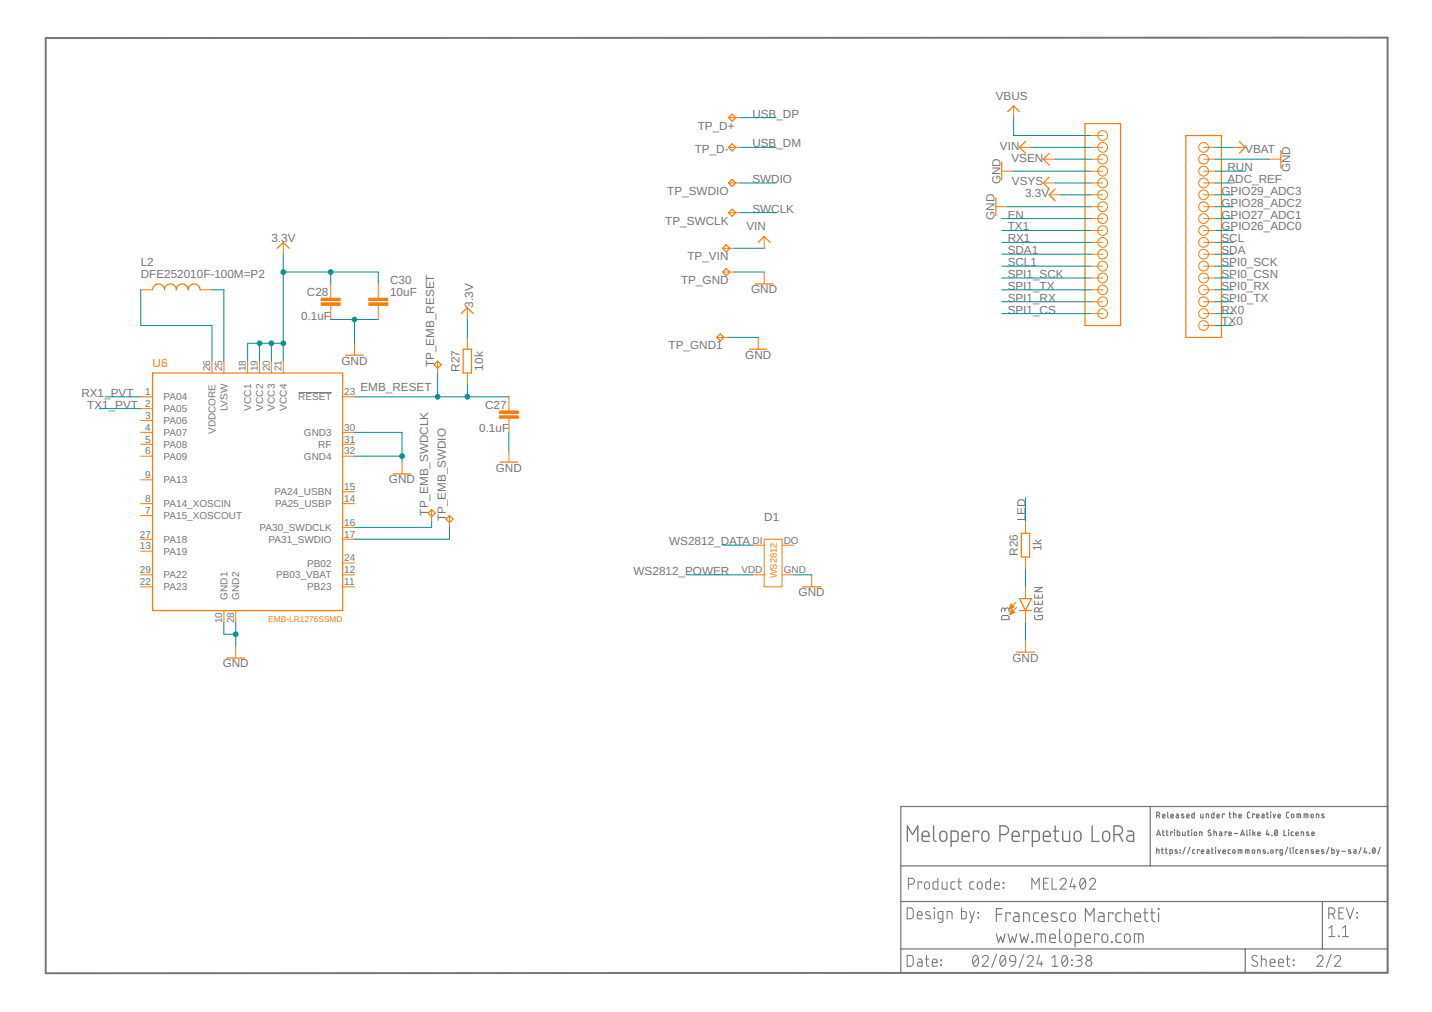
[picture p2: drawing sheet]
<svg xmlns="http://www.w3.org/2000/svg" width="297mm" height="210mm" viewBox="0 0 297 210" stroke-linecap="round" stroke-linejoin="round" font-family="sans-serif">
<g fill="none" stroke="#757575" stroke-width=".28">
<path d="M188.2 174.5v-3.2l1.1 1.8 1.1-1.8v3.2M191.3 173.5h1.4a.75 .75 0 0 0-.5-1.1 .75 .75 0 0 0-.9 .7v1.1l.2 .2 1.2 .1M193.7 171.3v2.9l.2 .2 .3 .1M195.1 172.7a.72 .72 0 0 1 .8-.3 .72 .72 0 0 1 .5 .7v.7a.72 .72 0 0 1-.7 .7 .72 .72 0 0 1-.8-.7zM197.3 174.5l1.2-.1 .2-.2v-1.3a.51 .51 0 0 0-.5-.5h-.9v3.2M199.6 173.5h1.4a.74 .74 0 0 0-.5-1.1 .74 .74 0 0 0-.9 .7v1.1l.2 .2 1.2 .1M203 172.7v-.3h-1.1v2.1M203.8 172.7a.72 .72 0 0 1 .8-.3 .72 .72 0 0 1 .5 .7v.7a.71 .71 0 0 1-.7 .7 .71 .71 0 0 1-.7-.7zM207.4 173.1a1.64 1.64 0 0 0 1.6-.3 .9 .9 0 0 0 .1-1 .9 .9 0 0 0-.8-.5h-.9v3.2M210 173.5h1.4a.75 .75 0 0 0-.5-1.1 .75 .75 0 0 0-.9 .7v.9l.2 .4 1.2 .1M213.4 172.7v-.3h-1.1v2.1M214.1 174.5h1.1l.4-.3v-1.3l-.4-.5h-1.1v3.2"/>
<path d="M216.4 173.5h1.4a.74 .74 0 0 0-.4-1.1 .74 .74 0 0 0-1 .7l.1 1.1 .1 .2 1.2 .1M218.5 172.4h1.1M218.9 171.3v2.9l.2 .2 .5 .1M220.4 172.4l.1 1.8 .2 .2 .3 .1h.9v-2.1M222.9 172.7a.72 .72 0 0 1 .8-.3 .72 .72 0 0 1 .5 .7v.7a.71 .71 0 0 1-.7 .7 .71 .71 0 0 1-.7-.7zM226.5 171.3v3.2h1.5M228.9 172.7a.72 .72 0 0 1 .8-.3 .72 .72 0 0 1 .5 .7v.7a.72 .72 0 0 1-.8 .7 .72 .72 0 0 1-.7-.7zM231.1 173.1a1.56 1.56 0 0 0 1.5-.3 .89 .89 0 0 0 .2-1 .89 .89 0 0 0-.8-.5h-.9v3.2M232.2 173.1l.7 1.4M233.9 172.4h.9l.3 .4v1.7h-.8a.62 .62 0 0 1-.6-.6 .62 .62 0 0 1 .6-.6h.8"/>
</g>
<g fill="none" stroke="#757575" stroke-width=".21">
<path d="M61.9 81.4h6.9M207.9 127.8l1.1-.1 .3 .2v.6h-1.5zM208.4 126.5a.43 .43 0 0 1 .5-.4 .43 .43 0 0 1 .4 .4v.5M208.4 126.8v-.4a.35 .35 0 0 0-.3-.3 .35 .35 0 0 0-.3 .3v.6M214.6 127.7v.5l.3 .3h1.1l.2-.2v-.6h-.9v.2M214.6 123.3v.7h1.6v-.7M214.6 124.7v.6h1.6v-.6M214.6 121.8h1.6l-1.6 .9h1.6M215.3 123.5v.5M215.3 124.8v.5M215.5 126.9v-.4a.44 .44 0 0 0-.4-.5 .44 .44 0 0 0-.5 .5v.4h1.6M216.2 126l-.7 .4"/>
<path d="M188.2 198.2a1.14 1.14 0 0 1 1.1 .2l.1 .4-.1 1.4-.3 .2h-.8zM188.2 188.3h.8l.4 .4v1.4l-.4 .4-.8 .1zM188.4 183.4h.7a.62 .62 0 0 0 .6-.6 .62 .62 0 0 0-.6-.6h-.7v2.2M190.3 189.8h1a.52 .52 0 0 0-.4-.7 .52 .52 0 0 0-.6 .5l.1 .9 .9 .1M190.4 198.9h.6l.2 .3 .1 1.2h-.6a.43 .43 0 0 1-.4-.4 .43 .43 0 0 1 .4-.4h.6M191.2 183.2v-.3h-.8v1.5M191.9 183.1l.5-.2a.87 .87 0 0 1 .1 1.5h-.5l-.2-.3zM191.9 198.9h.8M192.2 198.2v2l.5 .2M192.9 189.2l-.6-.1-.3 .2 .1 .3 .9 .4v.5a.79 .79 0 0 1-1 0M193.4 199.7h1a.52 .52 0 0 0-.4-.8 .52 .52 0 0 0-.6 .5l.1 .9 .9 .1M193.7 188.3l.2 .1z"/>
<path d="M193.8 189.1v1.5M194.5 182.2v2.2h-.7l-.3-.2v-1.1l.4-.2h.6M195.2 199.1l.1 .1zM195.4 182.9l.1 1.3 .3 .2h.6v-1.5M195.6 190.6h-.6l-.4-.2v-1.1l.2-.2h.8v1.9l-.3 .3h-.6M196.5 190.6v-1.5l.9 .1 .1 1.4M198.1 182.9h-.6l-.2 .4v.9l.3 .2h.5M198.6 182.9h.8M198.9 182.2v2l.5 .2M199.5 188.3v2.3l.7-.1 .2-.1v-1.1l-.3-.2h-.6M201.1 189.1l.5 1.5M202 198.3l.2-.1a.94 .94 0 0 1 .8 1.4l-.1 .3a.54 .54 0 0 1-.5 .5 .54 .54 0 0 1-.6-.5v-.9z"/>
<path d="M202 182.9h-.6l-.2 .4v.9l.3 .2h.5M202.1 189.1l-.7 2.2h-.3M202.8 183.1l.5-.2a.87 .87 0 0 1 .2 1.5h-.5l-.3-.3zM202.9 198.7l-1 1.2M202.9 190.3l.1 .1zM202.9 189.3l.1 .1zM203.8 198.7a.63 .63 0 0 1 .8-.5 .63 .63 0 0 1 .2 1l-1 1.2h1.2M205.5 182.2v2.2h-.8l-.2-.2v-1.1l.4-.2h.6M206.3 183.7h1a.53 .53 0 0 0-.4-.8 .53 .53 0 0 0-.6 .5l.1 .9 .9 .1M206.7 197.9l-1 2.8M207.7 198.3l.1-.1a.94 .94 0 0 1 .8 1.4v.3a.55 .55 0 0 1-.6 .5 .55 .55 0 0 1-.5-.5l-.1-.9zM208.1 183.1l.1 .1z"/>
<path d="M208.1 184.1l.1 .1zM208.5 198.7l-1 1.2M209.7 198.3l.5-.1 .5 .4v.8h-.8a.62 .62 0 0 1-.5-.5 .62 .62 0 0 1 .3-.6zM210.7 199.4l-.3 .7-.7 .3M212.4 197.9l-1 2.8M213.1 198.7a.63 .63 0 0 1 .9-.5 .63 .63 0 0 1 .1 1l-1 1.2h1.2M214 184.4v-2.2l.8 1.2 .8-1.2v2.2M215.6 198.2l-.5 1.7h1.2M216 199.4v1M216.5 183.2h.7M217.5 182.2h-1v2.2h1M218.2 198.7l.6-.5v2.2"/>
<path d="M218.2 182.2v2.2h1M219.9 182.6a.63 .63 0 0 1 .9-.4 .63 .63 0 0 1 .2 1l-1.1 1.2h1.3M220.5 198.3l.2-.1a.94 .94 0 0 1 .8 1.4l-.1 .3a.55 .55 0 0 1-.5 .5 .55 .55 0 0 1-.6-.5l-.1-.9zM221.4 198.7l-1.1 1.2M222.3 199.1l.1 .1zM222.4 182.2l-.5 1.7h1.3M222.8 183.4v1M223.2 198.2h.7a.51 .51 0 0 1 .6 .5 .51 .51 0 0 1-.6 .5h-.4M223.8 199.2a.62 .62 0 0 1 .7 .6 .62 .62 0 0 1-.7 .6h-.6M224.2 182.3l.2-.1a.93 .93 0 0 1 .8 1.4l-.1 .2a.54 .54 0 0 1-.5 .6 .54 .54 0 0 1-.6-.6v-.8zM225.1 182.6l-1 1.3M226 182.6a.63 .63 0 0 1 .9-.4 .63 .63 0 0 1 .2 1l-1.1 1.2h1.2"/>
<path d="M260.8 198.4a.57 .57 0 0 0-.9-.1 .57 .57 0 0 0 0 .8l.7 .4a.56 .56 0 0 1 .1 .8 .56 .56 0 0 1-.9 0l-.2-.2M261.6 198.9h.8l.2 .3v1.2M261.6 198.2v2.2M263.5 199.7h1a.53 .53 0 0 0-.4-.8 .53 .53 0 0 0-.6 .5l.1 .9 .9 .1M265.2 199.7h1a.52 .52 0 0 0-.3-.8 .52 .52 0 0 0-.7 .5l.1 .9 .9 .1M266.8 198.9h.8M267.1 198.2v1.8l.2 .4h.3M268.3 199.1l.1 .1zM273.2 198.7a.62 .62 0 0 1 .9-.5 .62 .62 0 0 1 .1 1l-1 1.2h1.2M275.6 189.6h.7a.62 .62 0 0 0 .6-.7 .62 .62 0 0 0-.6-.6h-.7v2.3M275.6 192.5l.7-.5v2.3M275.6 194.3h1.3"/>
<path d="M276.1 197.9l-1 2.8M276.4 189.6l.5 1M276.8 198.7a.62 .62 0 0 1 .9-.5 .62 .62 0 0 1 .2 1l-1.1 1.2h1.3M277.6 194.1l.1 .2zM277.7 189.3h.8M278.5 194.3h1.2M278.5 192.5l.6-.5v2.3M278.7 188.3h-1v2.3h1M279.3 188.3l.7 2.3 .8-2.3M281.5 189.3l.1 .1zM281.5 190.3l.1 .1zM195.2 200.1l.1 .1z"/>
<path d="M218.2 200.4h1.3M222.3 200.1l.1 .1zM268.3 200.1l.1 .1z"/>
<circle cx="225.9" cy="198.7" r=".5"/>
<circle cx="225.9" cy="199.8" r=".63"/>
</g>
<path d="M9.5 7.9l278.3-.1v194l-278.3 .1z" fill="none" stroke="#757575" stroke-width=".4"/>
<path d="M186.9 167.3h100.9v34.5h-100.9zM186.9 179.6h100.9M238.6 167.3v12.3M186.9 187h100.9M186.9 196.8h100.9M258.3 196.8v5M274.3 187v9.8" fill="none" stroke="#757575" stroke-width=".25"/>
<g fill="none" stroke="#757575" stroke-width=".23">
<path d="M239.9 169.1l.6-.1v-.4l-.6-.1v1.1M239.9 176.3h.5v.7M239.9 175.9v1.1M239.9 173.3l.4-1.1 .4 1.1M240 173h.6M240.3 169.1l.3 .5M240.9 176.3h.4M241 175.9v.9l.3 .2M241.1 172.6h.4M241.1 169.2h.6a.28 .28 0 0 0-.2-.3 .28 .28 0 0 0-.4 .2l.1 .5h.5M241.2 172.2v.9l.3 .2M241.7 176.3h.4"/>
<path d="M241.9 175.9v.9l.2 .2M241.9 172.6h.4M242 172.2v1l.3 .1M242.2 168.5v.9l.2 .2M242.7 177l.5-.1-.1-.6h-.4v1.1M242.9 169.2h.5a.28 .28 0 0 0-.2-.3 .28 .28 0 0 0-.3 .2l.1 .5h.4M243.2 172.7v-.1h-.4v.7M243.6 172.2h.1M243.6 172.6v.7M244 168.8l.4 .2 .1 .6-.5-.1 .1-.3h.4M244.2 176.3h-.4l-.1 .1 .5 .3v.2l-.5 .1M244.2 172.2v1.1h.4l.1-.6-.5-.1"/>
<path d="M244.8 176.3h.1M244.8 176.8h.1M245.3 172.6v.5l.2 .2h.3v-.7M245.5 168.9l-.3-.1-.1 .2 .5 .4v.1l-.5 .1M245.9 175.7l-.6 1.4M246.1 169.2h.6a.27 .27 0 0 0-.2-.3 .27 .27 0 0 0-.4 .2l.1 .5h.5M246.3 172.6h.4M246.4 172.2l.1 1 .2 .1M246.8 175.7l-.5 1.4M247.2 172.2h.1M247.2 172.6v.7M247.7 168.5v1.1h-.4l-.1-.6 .5-.2"/>
<path d="M247.8 172.6h.2l.2 .1-.1 .6-.4-.1zM247.8 176.3h-.3l-.1 .1v.5l.4 .1M248.8 176.4v-.1h-.4v.7M248.8 173.3v-.7l.5 .1v.6M249 168.8v.6l.2 .2h.4v-.8M249.2 176.6h.5a.27 .27 0 0 0-.2-.3 .27 .27 0 0 0-.3 .2l.1 .5h.4M250.2 169.6v-.8l.5 .2v.6M250.3 176.3h.4l.1 .1v.6h-.4l-.1-.3 .5-.1M251.2 172.3l-.4-.1-.2 .2 .5 .4a.31 .31 0 0 1 0 .5 .31 .31 0 0 1-.5-.1M251.3 176.3h.4M251.4 175.9v.9l.3 .2M251.8 172.6l.5 .1v.6"/>
<path d="M251.8 172.2v1.1M251.8 168.5v1.1h-.4l-.1-.6 .5-.2M252.1 175.9h.1M252.1 176.3v.7M252.4 169.2h.5a.27 .27 0 0 0-.1-.3 .27 .27 0 0 0-.4 .2l.1 .4 .4 .1M252.6 176.3l.3 .7 .3-.7M253 172.6h.3l.1 .1v.6h-.4l-.1-.3 .5-.1M253.7 176.6h.5a.28 .28 0 0 0-.2-.3 .28 .28 0 0 0-.3 .2l.1 .5h.4M254 169v-.2h-.4v.8M254.5 172.7v-.1h-.4v.7M254.9 172.9h.5a.27 .27 0 0 0-.2-.3 .27 .27 0 0 0-.3 .2v.4l.5 .1M254.9 168.8h.4"/>
<path d="M255.1 168.5v.9l.2 .2M255.2 176.3h-.4l-.1 .1 .1 .5 .4 .1M255.7 176.4l.2-.1 .3 .1v.5l-.2 .1-.3-.1zM255.9 168.8l.4 .2 .1 .6M255.9 168.5v1.1M256 172.9h.8M256.9 177v-.7h.7v.7M257 169.2h.5a.27 .27 0 0 0-.2-.3 .27 .27 0 0 0-.3 .2v.4l.5 .1M257.2 176.3v.7M257.3 173.3l.4-1.1 .4 1.1M257.5 173h.5M258.3 177v-.7h.7l.1 .7"/>
<path d="M258.6 172.2v.9l.2 .2M258.7 176.3v.7M259.2 172.2h.1M259.2 168.5h-.3l-.2 .2 .1 .8 .4 .1M259.3 172.6v.7M259.8 176.3l.4 .1v.5l-.1 .1-.3-.1zM259.9 172.2v1.1M260.1 172.8l.3 .5M260.2 169v-.2h-.4v.8M260.4 172.6l-.5 .3M260.6 169.2h.6a.28 .28 0 0 0-.2-.3 .28 .28 0 0 0-.4 .2l.1 .5h.5M260.9 177v-.7h.5v.7"/>
<path d="M260.9 172.9h.5a.27 .27 0 0 0-.2-.3 .27 .27 0 0 0-.3 .2l.1 .5h.4M261.8 168.8l.4 .2v.6l-.5-.1 .1-.3h.4M262.4 176.3h-.3l-.1 .1 .5 .3v.2l-.5 .1M262.7 168.8h.4M262.8 168.5v.9l.3 .2M262.9 172.2l-.3 .9h.7M263.1 177h.1M263.1 172.8v.5M263.5 168.5h.1M263.6 168.8v.8M263.7 176.3l.4 .1v.5l-.2 .1-.3-.1zM263.8 173.3h.1"/>
<path d="M264.1 168.8l.2 .8 .3-.8M264.5 172.2h.2a.61 .61 0 0 1 .3 .6 .61 .61 0 0 1-.4 .5l-.2-.6zM264.9 172.4l-.5 .7M265.1 176.4v-.1h-.4v.7M265.1 169.2h.5a.28 .28 0 0 0-.2-.3 .28 .28 0 0 0-.3 .2l.1 .5h.4M266 177l-.5-.1 .1-.6h.4v.9l-.1 .2h-.3M266.3 172.2v1.1h.5M267.1 175.7l-.5 1.4M267.3 172.2h.1M267.3 172.6v.7M267.4 168.5h-.4l-.2 .2 .1 .8 .5 .1M267.6 175.9v.9l.2 .2"/>
<path d="M268 168.9h.3l.1 .2-.2 .5-.3-.2zM268.2 175.9h.1M268.2 176.3v.7M268.3 172.6h-.4l-.1 .1v.5l.5 .1M268.8 172.9h.5a.27 .27 0 0 0-.2-.3 .27 .27 0 0 0-.3 .2v.4l.5 .1M269 169.6v-.8l.8 .2v.6M269.2 176.3h-.3l-.1 .1v.5l.4 .1M269.4 168.8v.8M269.7 176.6h.5a.27 .27 0 0 0-.1-.3 .27 .27 0 0 0-.4 .2l.1 .5h.4M269.9 173.3v-.7l.5 .1v.6M270.5 169.6v-.8l.8 .2v.6M270.8 177v-.7h.5l.1 .7"/>
<path d="M270.9 168.8v.8M271.5 172.6h-.3l-.2 .1 .5 .4v.1h-.5M271.9 169l.2-.1 .3 .1v.5l-.2 .1-.3-.1zM272.1 172.9h.5a.27 .27 0 0 0-.2-.3 .27 .27 0 0 0-.3 .2v.4l.5 .1M272.4 176.3h-.3l-.2 .1 .6 .3v.2l-.6 .1M273 176.6h.6a.28 .28 0 0 0-.2-.3 .28 .28 0 0 0-.4 .2l.1 .5h.5M273 169.6v-.8l.5 .2 .1 .6M274.6 176.3h-.3l-.2 .1 .5 .3v.2l-.5 .1M274.6 168.9l-.3-.1-.1 .2 .5 .4v.1l-.5 .1M275.7 175.7l-.6 1.4M276.2 175.9v1.1h.4l.1-.7h-.5M277.3 176.3l.2 .7"/>
<path d="M277.8 176.3l-.4 1.1h-.1M278.3 176.6h.8M280.1 176.3h-.3l-.1 .1 .5 .3v.2l-.5 .1M280.8 176.3h.4l.1 .1v.6h-.4l-.1-.3 .5-.1M282.4 175.7l-.5 1.4M283.2 175.9l-.3 .9h.6M283.4 176.5v.5M284.1 177h.1M284.8 175.9h.1a.58 .58 0 0 1 .4 .5 .58 .58 0 0 1-.4 .6l-.3-.6zM285.2 176.1l-.5 .7M286.3 175.7l-.5 1.4M206.7 189.6h1.2"/>
<path d="M206.7 193.7l.4 1.8 .5-1.2 .4 1.2 .5-1.8M207.9 188.4h-1.2v2.7M209.1 193.7l.5 1.8 .4-1.2 .5 1.2 .4-1.8M209.5 189.6v-.3h-.8v1.8M210.3 189.3l.8 .1 .3 .4v1.3h-.7a.53 .53 0 0 1-.5-.5 .53 .53 0 0 1 .5-.5h.7M211.6 193.7l.4 1.8 .4-1.2 .5 1.2 .5-1.8M212.3 191.1v-1.8h.8l.4 .3v1.5M214.1 195.3h.1v.2h-.1zM215.1 195.5v-1.8l1.6 .1 .2 1.7M215.4 189.3l-.7 .1-.3 .4 .1 1.2 .9 .1M216 193.7v1.8M216.1 190.2h1.2a.63 .63 0 0 0-.4-.8 .63 .63 0 0 0-.8 .5l.2 1.1 1 .1"/>
<path d="M217.7 194.6h1.2a.62 .62 0 0 0-.4-.9 .62 .62 0 0 0-.8 .6l.2 1.1 1 .1M219.2 189.5l-.8-.1-.3 .3 .3 .4 .8 .4 .1 .2-.1 .3a.96 .96 0 0 1-1.1 0M219.8 192.8v2.3l.1 .3 .3 .1M221.1 193.9l.3-.2 .6 .2 .1 1a.6 .6 0 0 1-.6 .6 .6 .6 0 0 1-.6-.6zM221.1 189.3l-.7 .1-.3 .4v1.1l.3 .2h.7M222 189.5l.6-.2a1.01 1.01 0 0 1 0 1.8h-.2a.55 .55 0 0 1-.5-.6zM223 195.5h.8l.4-.3-.1-1.4-1.1-.1v2.7M225 194.6h1.2a.62 .62 0 0 0-.4-.9 .62 .62 0 0 0-.8 .6l.1 1.1 1.1 .1M225.1 191.1v-2.7l1 1.5 .8-1.5v2.7M227.9 194v-.3h-.8v1.8M228 189.3l.7 .1 .3 .4v1.3h-.7a.53 .53 0 0 1-.5-.5 .53 .53 0 0 1 .5-.5h.7M228.7 193.9l.4-.2 .5 .2 .2 1a.6 .6 0 0 1-.6 .6 .6 .6 0 0 1-.6-.6z"/>
<path d="M230.5 195.3h.2v.2h-.2zM230.9 189.6v-.3h-.9v1.8M232.5 189.3l-.9 .2a1.53 1.53 0 0 0-.1 1.4l.3 .2h.7M232.5 193.7h-.7l-.3 .4v1l.1 .3 .9 .1M233.3 189.3h.8l.4 .3v1.5M233.3 188.4v2.7M233.4 193.9l.3-.2 .6 .2 .1 1a.6 .6 0 0 1-.6 .6 .6 .6 0 0 1-.6-.6zM235.3 195.5v-1.8h1.4l.3 .1 .1 .3v1.4M235.4 190.2h1.2a.63 .63 0 0 0-.4-.9 .63 .63 0 0 0-.8 .6l.1 1.1 1.1 .1M236.2 193.7v1.8M237.2 189.3h.9M237.5 188.4v2.5l.6 .2"/>
<path d="M238.7 189.3h.9M239 188.4v2.5l.2 .2h.4M240.3 188.4h.1v.2h-.1zM240.3 189.3v1.8"/>
</g>
<g fill="none" stroke="#f57c10" stroke-width=".25">
<path d="M151.1 30.6l.8-.8 .7 .8-.7 .7zM151.9 23.7l.7 .7-.7 .7-.8-.7zM151.9 37.2l.7 .8-.7 .7-.8-.7zM207.8 33.6v3.7M209 23.2l1.2-1.3 1.3 1.3M212.7 29.3l-1.2 1.3 1.2 1.2M217.6 36.7l-1.2 1.3 1.2 1.2M217.6 31.8l-1.2 1.2 1.2 1.2M218.9 39.2l-1.3 1.2 1.3 1.3M225 25.6h7.4v41.9h-7.4zM246 28.1h7.4v41.9h-7.4zM257.1 29.3l1.2 1.3-1.2 1.2"/>
<path d="M265.7 31.2v3.7M57.5 51.5l1.3-1.2 1.2 1.2M149.9 51.5l.7-.7 .8 .7-.8 .7zM149.9 56.4l.7-.7 .8 .7-.8 .8zM151.9 43.4l.7 .7-.7 .8-.8-.8zM156.7 58.9h3.7M157.3 50.3l1.2-1.3 1.2 1.3M206.6 41v3.7M31.6 60.1a1.24 1.24 0 0 1 1.3-1.2 1.24 1.24 0 0 1 1.2 1.2 1.23 1.23 0 0 1 1.2-1.2 1.23 1.23 0 0 1 1.3 1.2 1.24 1.24 0 0 1 1.2-1.2 1.24 1.24 0 0 1 1.3 1.2 1.23 1.23 0 0 1 1.2-1.2 1.23 1.23 0 0 1 1.2 1.2M31.6 77.4h39.5v49.2h-39.5zM71.7 73.7h3.7M90.8 74.9l.7 .7-.7 .8-.8-.8z"/>
<path d="M95.7 65l1.2-1.2 1.3 1.2M96.1 72.4h1.7v5h-1.7zM148.7 70l.7-.8 .7 .8-.7 .7zM155.4 72.4h3.7M81.5 98.3h3.7M103.7 95.8h3.7M89.5 105.7l.8 .7-.8 .8-.7-.8zM92.5 107.7l.7-.8 .8 .8-.8 .7zM211.9 110.6h1.7v4.9h-1.7zM47.1 136.5h3.6M166.5 121.7h3.7M210.9 135.3h3.7"/>
<path d="M211.5 124.2h2.5l-1.3 2.4zM211.5 126.6h2.5"/>
</g>
<g fill="none" stroke="#f57c10" stroke-width=".21">
<path d="M151.1 38h2.5M151.1 30.6h2.5M151.1 24.4h2.5M207.8 35.5h2.4M210.2 21.9v2.5M211.5 30.6h2.5M216.4 38h2.5M216.4 33h2.5M226.3 38h2.4M226.3 33h2.4M226.3 30.6h2.4M226.3 35.5h2.4"/>
<path d="M226.3 28.1h2.4M249.7 38h2.4M249.7 33h2.4M249.7 30.6h2.4M249.7 35.5h2.4M255.8 30.6h2.5M263.2 33h2.5M58.8 50.3v2.4M68.6 58.9v2.9M78.5 58.9v2.9M149.9 51.5h2.5M149.9 56.4h2.5"/>
<path d="M151.1 44.1h2.5M158.5 49v2.5M158.5 56.4v2.5M206.6 42.9h2.4M217.6 40.4h2.5M226.3 40.4h2.4M226.3 57.7h2.4M226.3 55.2h2.4M226.3 52.7h2.4M226.3 50.3h2.4M226.3 47.8h2.4M226.3 45.3h2.4"/>
<path d="M226.3 42.9h2.4M249.7 40.4h2.4M249.7 57.7h2.4M249.7 55.2h2.4M249.7 52.7h2.4M249.7 50.3h2.4M249.7 47.8h2.4M249.7 45.3h2.4M249.7 42.9h2.4M29.2 60.1h2.4M41.5 60.1h2.5M44 74.9v2.5"/>
<path d="M46.4 74.9v2.5M51.4 74.9v2.5M53.8 74.9v2.5M56.3 74.9v2.5M58.8 74.9v2.5M68.6 63.3v3M73.5 71.2v2.5M78.5 63.3v3M90.8 74.9v2.5M96.9 63.8v2.5M96.9 70v2.4M96.9 77.4v2.4"/>
<path d="M148.7 70h2.4M157.3 70v2.4M226.3 65h2.4M226.3 62.6h2.4M226.3 60.1h2.4M249.7 67.5h2.4M249.7 65h2.4M249.7 62.6h2.4M249.7 60.1h2.4M29.2 82.3h2.4M29.2 84.8h2.4M29.2 87.2h2.4"/>
<path d="M29.2 89.7h2.4M29.2 92.1h2.4M29.2 94.6h2.4M29.2 99.5h2.4M71.1 82.3h2.4M71.1 89.7h2.4M71.1 92.1h2.4M71.1 94.6h2.4M83.4 95.8v2.5M105.6 82.3v2.9M105.6 86.7v3M105.6 93.4v2.4"/>
<path d="M29.2 104.5h2.4M29.2 106.9h2.4M29.2 111.8h2.4M29.2 114.3h2.4M29.2 119.2h2.4M71.1 104.5h2.4M71.1 111.8h2.4M71.1 119.2h2.4M71.1 102h2.4M71.1 109.4h2.4M71.1 116.8h2.4M89.5 105.7v2.5"/>
<path d="M93.2 106.9v2.5M156.1 119.2h2.4M156.1 113.1h2.4M158.5 111.8h3.7v9.9h-3.7zM162.2 119.2h2.5M162.2 113.1h2.5M168.4 119.2v2.5M212.7 108.2v2.4M212.7 115.5v2.5M29.2 121.7h2.4M46.4 126.6v2.5M48.9 126.6v2.5"/>
<path d="M48.9 134v2.5M71.1 121.7h2.4M210.8 124.9l-1.4 1.4M210.9 126l-1.4 1.4M212.7 121.7v2.5M212.7 126.6v2.5M212.7 132.8v2.5"/>
<circle cx="228.7" cy="30.6" r="1.02"/>
<circle cx="228.7" cy="38" r="1.02"/>
<circle cx="228.7" cy="35.5" r="1.02"/>
<circle cx="228.7" cy="33" r="1.02"/>
<circle cx="228.7" cy="28.1" r="1.02"/>
<circle cx="249.7" cy="35.5" r="1.02"/>
<circle cx="249.7" cy="33" r="1.02"/>
<circle cx="249.7" cy="30.6" r="1.02"/>
<circle cx="249.7" cy="38" r="1.02"/>
<circle cx="228.7" cy="47.8" r="1.02"/>
<circle cx="228.7" cy="45.3" r="1.02"/>
<circle cx="228.7" cy="55.2" r="1.02"/>
<circle cx="228.7" cy="50.3" r="1.02"/>
<circle cx="228.7" cy="57.7" r="1.02"/>
<circle cx="228.7" cy="52.7" r="1.02"/>
<circle cx="228.7" cy="42.9" r="1.02"/>
<circle cx="228.7" cy="40.4" r="1.02"/>
<circle cx="249.7" cy="45.3" r="1.02"/>
<circle cx="249.7" cy="47.8" r="1.02"/>
<circle cx="249.7" cy="55.2" r="1.02"/>
<circle cx="249.7" cy="50.3" r="1.02"/>
<circle cx="249.7" cy="52.7" r="1.02"/>
<circle cx="249.7" cy="57.7" r="1.02"/>
<circle cx="249.7" cy="42.9" r="1.02"/>
<circle cx="249.7" cy="40.4" r="1.02"/>
<circle cx="228.7" cy="60.1" r="1.02"/>
<circle cx="228.7" cy="62.6" r="1.02"/>
<circle cx="228.7" cy="65" r="1.02"/>
<circle cx="249.7" cy="67.5" r="1.02"/>
<circle cx="249.7" cy="62.6" r="1.02"/>
<circle cx="249.7" cy="60.1" r="1.02"/>
<circle cx="249.7" cy="65" r="1.02"/>
</g>
<g fill="#f57c10" stroke="#f57c10" stroke-width=".21">
<path d="M209.7 125.3l.7 .6-1 .4z" fill-rule="evenodd"/>
<path d="M209.9 126.4l.6 .6-1 .5z" fill-rule="evenodd"/>
</g>
<g fill="#f57c10" stroke="#f57c10" stroke-width=".21">
<path d="M66.6 62.8h4v.5h-4z"/>
<path d="M66.6 61.8h4v.6h-4z"/>
<path d="M103.6 86.2h3.9v.5h-3.9z"/>
<path d="M103.6 85.2h3.9v.5h-3.9z"/>
<path d="M76.5 62.8h3.9v.5h-3.9z"/>
<path d="M76.5 61.8h3.9v.6h-3.9z"/>
</g>
<g fill="none" stroke="#009292" stroke-width=".21">
<path d="M153.6 38h7.4M153.6 30.6h7.4M153.6 24.4h7.4M210.2 35.5h16.1M210.2 24.4v3.7h16.1M214 30.6h12.3M218.9 33h7.4M218.9 38h7.4M252.1 33h11.1M252.1 35.5h6.2M252.1 38h3.7M252.1 30.6h3.7"/>
<path d="M58.8 56.4h19.7v2.5M58.8 52.7v22.2M68.6 56.4v2.5M152.4 56.4h6.1M152.4 51.5h6.1M153.6 44.1h7.4M207.8 45.3h18.5M207.8 47.8h18.5M207.8 57.7h18.5M207.8 52.7h18.5M207.8 50.3h18.5M207.8 55.2h18.5"/>
<path d="M209 42.9h17.3M220.1 40.4h6.2M252.1 40.4h3.7M252.1 42.9h3.7M252.1 45.3h3.7M252.1 47.8h3.7M252.1 57.7h3.7M252.1 52.7h3.7M252.1 50.3h3.7M252.1 55.2h3.7M29.2 60.1v7.4h14.8v7.4M44 60.1h2.4v14.8"/>
<path d="M53.8 71.2v3.7M56.3 71.2v3.7M58.8 71.2h-7.4v3.7M68.6 66.3h9.9M73.5 66.3v4.9M90.8 77.4v4.9M96.9 66.3v3.7M96.9 79.8v2.5M151.1 70h6.2M207.8 60.1h18.5M207.8 65h18.5M207.8 62.6h18.5"/>
<path d="M252.1 60.1h3.7M252.1 67.5h3.7M252.1 65h3.7M252.1 62.6h3.7M20.6 84.8h8.6M21.8 82.3h7.4M73.5 94.6h9.9M73.5 89.7h9.9v6.1M73.5 82.3h32.1M105.6 89.7v3.7M89.5 108.2v1.2h-16M93.2 109.4v2.4h-19.7"/>
<path d="M142.5 119.2h13.6M149.9 113.1h6.2M164.7 119.2h3.7M212.7 103.2v5M212.7 118v3.7M46.4 129.1v2.5h2.5M48.9 129.1v4.9M212.7 129.1v3.7"/>
</g>
<g fill="#009292" stroke="#009292" stroke-width=".21">
<circle cx="48.9" cy="131.6" r=".49"/>
<circle cx="83.4" cy="94.6" r=".49"/>
<circle cx="73.5" cy="66.3" r=".49"/>
<circle cx="58.8" cy="56.4" r=".49"/>
<circle cx="58.8" cy="71.2" r=".49"/>
<circle cx="53.8" cy="71.2" r=".49"/>
<circle cx="56.3" cy="71.2" r=".49"/>
<circle cx="68.6" cy="56.4" r=".49"/>
<circle cx="96.9" cy="82.3" r=".49"/>
<circle cx="90.8" cy="82.3" r=".49"/>
</g>
<g font-size="2.4" fill="#757575">
<text x="206.6" y="20.7">VBUS</text>
<text x="144.7" y="26.9">TP_D+</text>
<text x="156.1" y="24.4">USB_DP</text>
<text x="144.1" y="31.8">TP_D-</text>
<text x="156.1" y="30.6">USB_DM</text>
<text x="207.4" y="31">VIN</text>
<text x="209.8" y="33.5">VSEN</text>
<text x="254.6" y="35.5">RUN</text>
<text x="258.3" y="31.8">VBAT</text>
<text x="267.6" y="35.7" transform="rotate(-90 267.6 35.7)">GND</text>
<text x="138.4" y="40.4">TP_SWDIO</text>
<text x="156.1" y="38">SWDIO</text>
<text x="207.5" y="38.2" transform="rotate(-90 207.5 38.2)">GND</text>
<text x="209.9" y="38.4">VSYS</text>
<text x="212.6" y="40.9">3.3V</text>
<text x="253.4" y="40.4">GPIO29_ADC3</text>
<text x="254.6" y="38">ADC_REF</text>
<text x="138" y="46.6">TP_SWCLK</text>
<text x="154.8" y="47.8">VIN</text>
<text x="156.1" y="44.1">SWCLK</text>
<text x="206.3" y="45.6" transform="rotate(-90 206.3 45.6)">GND</text>
<text x="209" y="47.8">TX1</text>
<text x="209" y="45.3">EN</text>
<text x="253.4" y="42.9">GPIO28_ADC2</text>
<text x="253.4" y="45.3">GPIO27_ADC1</text>
<text x="253.4" y="47.8">GPIO26_ADC0</text>
<text x="56.3" y="50.3">3.3V</text>
<text x="142.6" y="54">TP_VIN</text>
<text x="209" y="52.7">SDA1</text>
<text x="209" y="50.3">RX1</text>
<text x="253.4" y="52.7">SDA</text>
<text x="253.4" y="50.3">SCL</text>
<text x="29.2" y="57.7">DFE252010F-100M=P2</text>
<text x="29.2" y="55.2">L2</text>
<text x="80.9" y="58.9">C30</text>
<text x="141.3" y="58.9">TP_GND</text>
<text x="209" y="57.7">SPI1_SCK</text>
<text x="209" y="55.2">SCL1</text>
<text x="253.4" y="57.7">SPI0_CSN</text>
<text x="253.4" y="55.2">SPI0_SCK</text>
<text x="63.7" y="61.4">C28</text>
<text x="80.9" y="61.4">10uF</text>
<text x="98.2" y="63.8" transform="rotate(-90 98.2 63.8)">3.3V</text>
<text x="155.8" y="60.9">GND</text>
<text x="209" y="60.1">SPI1_TX</text>
<text x="209" y="62.6">SPI1_RX</text>
<text x="209" y="65">SPI1_CS</text>
<text x="253.4" y="60.1">SPI0_RX</text>
<text x="253.4" y="65">RX0</text>
<text x="253.4" y="62.6">SPI0_TX</text>
<text x="62.4" y="66.3">0.1uF</text>
<text x="253.4" y="67.5">TX0</text>
<text x="70.8" y="75.6">GND</text>
<text x="90" y="76.1" transform="rotate(-90 90 76.1)">TP_EMB_RESET</text>
<text x="95.3" y="77.1" transform="rotate(-90 95.3 77.1)">R27</text>
<text x="100.2" y="76.8" transform="rotate(-90 100.2 76.8)">10k</text>
<text x="138.7" y="72.4">TP_GND1</text>
<text x="154.6" y="74.4">GND</text>
<text x="16.9" y="82.3">RX1_PVT</text>
<text x="74.8" y="81.1">EMB_RESET</text>
<text x="18.1" y="84.8">TX1_PVT</text>
<text x="99.4" y="89.7">0.1uF</text>
<text x="100.6" y="84.8">C27</text>
<text x="80.7" y="100.3">GND</text>
<text x="102.8" y="97.8">GND</text>
<text x="88.8" y="106.9" transform="rotate(-90 88.8 106.9)">TP_EMB_SWDCLK</text>
<text x="92.5" y="108.2" transform="rotate(-90 92.5 108.2)">TP_EMB_SWDIO</text>
<text x="138.8" y="113.1">WS2812_DATA</text>
<text x="158.5" y="108.2">D1</text>
<text x="212.7" y="108.2" transform="rotate(-90 212.7 108.2)">LED</text>
<text x="131.4" y="119.2">WS2812_POWER</text>
<text x="211.1" y="115.3" transform="rotate(-90 211.1 115.3)">R26</text>
<text x="216" y="114.4" transform="rotate(-90 216 114.4)">1k</text>
<text x="165.7" y="123.7">GND</text>
<text x="210" y="137.2">GND</text>
<text x="46.2" y="138.4">GND</text>
</g>
<text font-size="2.4" fill="#f57c10" x="31.7" y="76.1">U6</text>
<g font-size="2.1" fill="#757575">
<text x="43.6" y="77" transform="rotate(-90 43.6 77)">26</text>
<text x="46.1" y="77" transform="rotate(-90 46.1 77)">25</text>
<text x="51" y="77" transform="rotate(-90 51 77)">18</text>
<text x="53.5" y="77" transform="rotate(-90 53.5 77)">19</text>
<text x="55.9" y="77" transform="rotate(-90 55.9 77)">20</text>
<text x="58.4" y="77" transform="rotate(-90 58.4 77)">21</text>
<text x="30.1" y="81.9">1</text>
<text x="33.9" y="83">PA04</text>
<text x="61.9" y="83">RESET</text>
<text x="71.4" y="81.9">23</text>
<text x="30.1" y="84.4">2</text>
<text x="30.1" y="86.9">3</text>
<text x="30.1" y="89.3">4</text>
<text x="33.9" y="85.5">PA05</text>
<text x="33.9" y="88">PA06</text>
<text x="47.2" y="85.3" transform="rotate(-90 47.2 85.3)">LVSW</text>
<text x="52.1" y="85.2" transform="rotate(-90 52.1 85.2)">VCC1</text>
<text x="54.6" y="85.2" transform="rotate(-90 54.6 85.2)">VCC2</text>
<text x="57" y="85.2" transform="rotate(-90 57 85.2)">VCC3</text>
<text x="59.5" y="85.2" transform="rotate(-90 59.5 85.2)">VCC4</text>
<text x="71.4" y="89.3">30</text>
<text x="30.1" y="91.8">5</text>
<text x="30.1" y="94.3">6</text>
<text x="33.9" y="90.4">PA07</text>
<text x="33.9" y="92.9">PA08</text>
<text x="33.9" y="95.3">PA09</text>
<text x="44.7" y="90" transform="rotate(-90 44.7 90)">VDDCORE</text>
<text x="63" y="90.4">GND3</text>
<text x="63" y="95.4">GND4</text>
<text x="66" y="92.9">RF</text>
<text x="71.4" y="94.3">32</text>
<text x="71.4" y="91.8">31</text>
<text x="30.1" y="99.2">9</text>
<text x="33.9" y="100.3">PA13</text>
<text x="71.4" y="101.7">15</text>
<text x="30.1" y="104.1">8</text>
<text x="30.1" y="106.6">7</text>
<text x="33.9" y="105.2">PA14_XOSCIN</text>
<text x="33.9" y="107.7">PA15_XOSCOUT</text>
<text x="57" y="102.7">PA24_USBN</text>
<text x="57.1" y="105.2">PA25_USBP</text>
<text x="71.4" y="104.1">14</text>
<text x="29" y="111.5">27</text>
<text x="29" y="114">13</text>
<text x="33.9" y="112.6">PA18</text>
<text x="53.9" y="110.1">PA30_SWDCLK</text>
<text x="55.7" y="112.6">PA31_SWDIO</text>
<text x="71.4" y="109">16</text>
<text x="71.4" y="111.5">17</text>
<text x="156.1" y="112.7">DI</text>
<text x="162.6" y="112.7">DO</text>
<text x="29" y="118.9">29</text>
<text x="33.9" y="115.1">PA19</text>
<text x="33.9" y="120">PA22</text>
<text x="57.3" y="120">PB03_VBAT</text>
<text x="63.7" y="117.5">PB02</text>
<text x="71.4" y="118.9">12</text>
<text x="71.4" y="116.4">24</text>
<text x="153.8" y="118.9">VDD</text>
<text x="162.6" y="118.9">GND</text>
<text x="29" y="121.4">22</text>
<text x="33.9" y="122.4">PA23</text>
<text x="47.2" y="124.4" transform="rotate(-90 47.2 124.4)">GND1</text>
<text x="49.6" y="124.4" transform="rotate(-90 49.6 124.4)">GND2</text>
<text x="63.7" y="122.4">PB23</text>
<text x="71.4" y="121.4">11</text>
<text x="46.1" y="129.3" transform="rotate(-90 46.1 129.3)">10</text>
<text x="48.6" y="129.3" transform="rotate(-90 48.6 129.3)">28</text>
</g>
<text font-size="1.9" fill="#f57c10" x="161.1" y="120" transform="rotate(-90 161.1 120)">WS2812</text>
<text font-size="1.7" fill="#f57c10" x="55.6" y="129.1">EMB-LR1276SSMD</text>
</svg>
